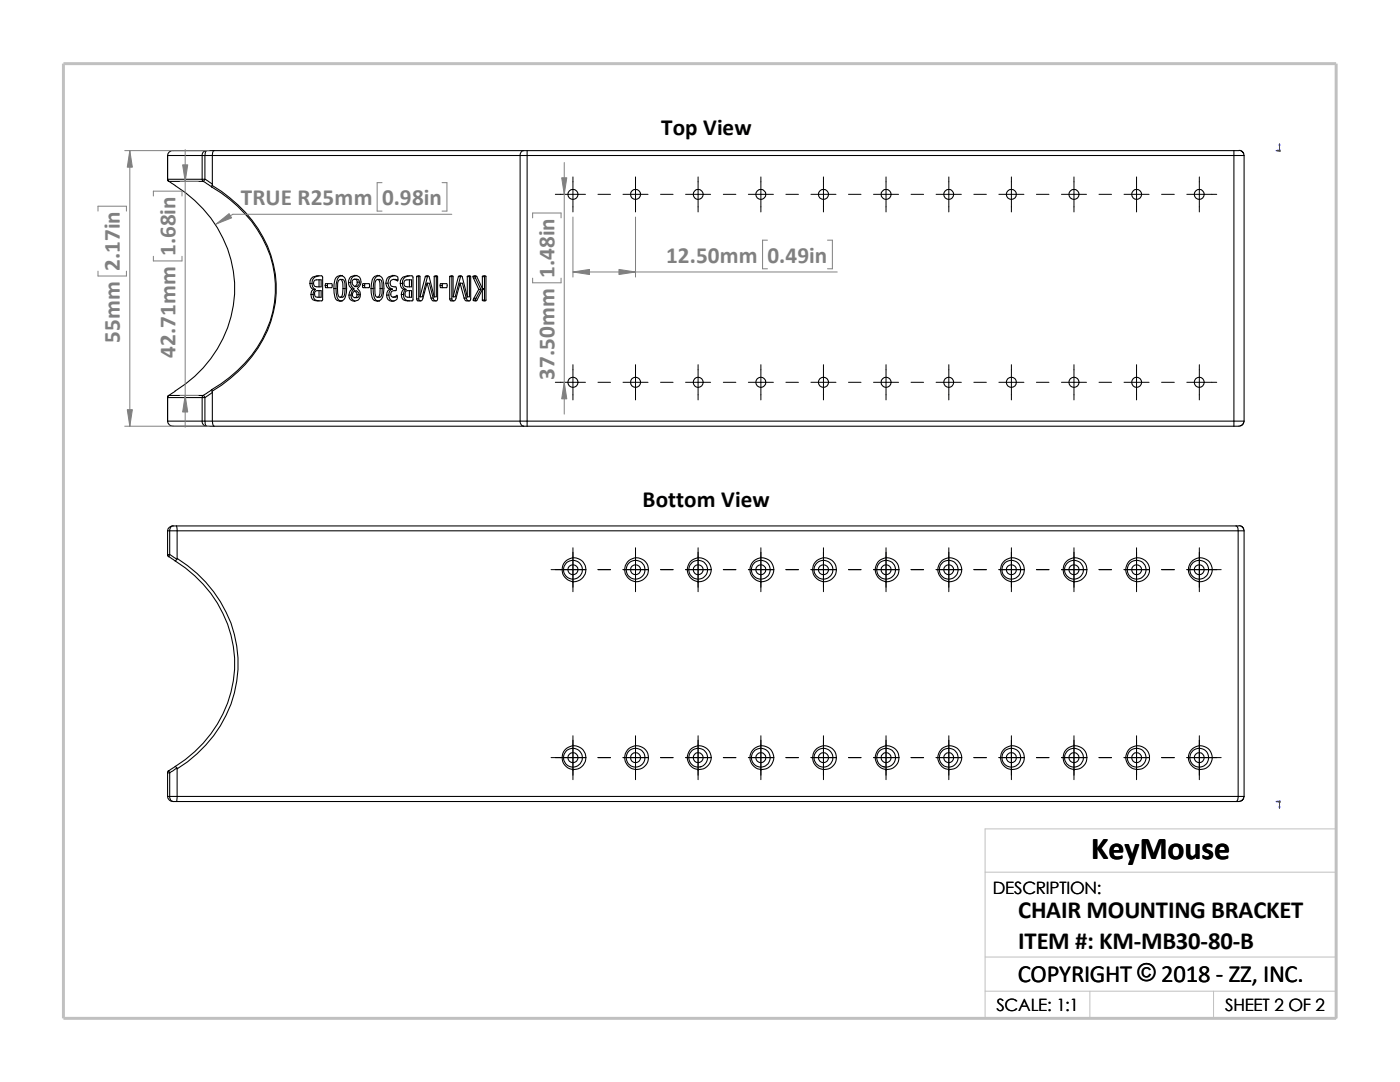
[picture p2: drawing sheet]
<svg xmlns="http://www.w3.org/2000/svg" width="279mm" height="216mm" viewBox="0 0 279 216" stroke-linecap="round" stroke-linejoin="round" font-family="sans-serif">
<path d="M196.6 174h70.1M196.6 191h70.1M196.6 197.8h70.1M217.5 197.8v5.4M242.2 197.8v5.4M26.8 203.2h239.9v-37.8h-70.1v37.8" fill="none" stroke="#c0c0c0" stroke-width=".2"/>
<path d="M12.7 12.7h254v190.5h-254z" fill="none" stroke="#c0c0c0" stroke-width=".59"/>
<g fill="none" stroke="#000" stroke-width=".21">
<path d="M33.4 31v4.8M33.4 35.8h6.9M33.4 31h6.9M33.4 35.8l.3 .4M33.7 36.2h6.9M33.7 36.2l.5 .3a29.4 29.4 0 0 1 7.9 7 23.3 23.3 0 0 1-5.1 33.1l-3.3 2.3M40.3 31v4.8M40.3 35.8h.6M40.3 31h.6M40.3 35.8l.3 .4M40.6 36.2l1.7 1.1M40.9 31l.1-.7 .2-.2a.88 .88 0 0 0-.9 .9"/>
<path d="M40.9 31h62.9M40.9 31v4.8M40.9 35.8l1.5 .9M40.9 35.8l-.3 .4M42.3 37.3a24.5 24.5 0 0 1 12.5 17.4 22.5 22.5 0 0 1-9 20.6l-3.5 2.4M42.3 37a25.3 25.3 0 0 1 12.6 17.7 22.7 22.7 0 0 1-9 20.9l-1.7 1.3-1.9 1.2M42.3 37v.3M42.4 36.7l-.1 .3M42.7 30.1l-.2 .2-.1 .6v5.8M103.8 31v53M103.8 31h1.4M104.5 30.1h.7"/>
<path d="M104.5 30.1a.83 .83 0 0 0-.7 .9M104.5 30.1h-70a1.02 1.02 0 0 0-1.1 .9M105.2 31h141.1M105.2 31v53M105.2 30.1h141.1M105.2 30.1v.9M246.3 30.1h1.4l.4 .3 .2 .6M246.3 31h2M246.3 30.1v.9M246.3 31v53M248.3 31v53M61.8 56.6l.3-1a2.14 2.14 0 0 1 2.2-.4l.1 4.7-.2 .1a1.68 1.68 0 0 1-2.1-.6v-.6"/>
<path d="M61.8 56.6a1.14 1.14 0 0 0 .7 1.1M61.8 56.6h.5M62.1 58.8h.4M62.3 56.6a1.14 1.14 0 0 0 .6 1.1M62.5 58.8a1.1 1.1 0 0 0 1.2 1.2M62.5 57.7l-.3 .4-.1 .7M62.5 57.7h.4M62.7 56l.5-.2h.9v1.4l-1.3-.1-.2-.6zM62.9 58.2l.4-.2h.8v1.3h-.8a.69 .69 0 0 1-.4-1.1zM62.9 57.7l-.2 .4-.2 .7M63.7 55l-.9 .3-.3 .3-.2 1M63.7 55.8v1.4"/>
<path d="M63.7 58v1.3M64.9 57h.4M64.9 56.6h1.3a.57 .57 0 0 1 0 .8h-1.3zM65.3 57l.1 .4M65.4 56.6l-.1 .4M66.6 57.6h.5M67.1 57.6a2.73 2.73 0 0 0 .6 2.3l.6 .2M67.3 55.2l.6-.3 .6 .3a4.6 4.6 0 0 1 .2 4.4l-.2 .3-.6 .2-.6-.2a4.7 4.7 0 0 1-.2-4.5zM67.9 55.8h.4l.4 .2 .1 .5 .1 1.1M67.9 55.8l.3 .2 .2 .5 .1 1.1M67.9 55.8l-.3 .2a5.2 5.2 0 0 0 .1 3.3h.2M68.4 54.9l-.7 .3a2.9 2.9 0 0 0-.6 2.4"/>
<path d="M68.5 57.6l-.3 1.5-.3 .2M68.5 57.6h.4M68.9 57.6l-.2 1.5-.2 .2h-.6M69.6 56.4v-.5l.4-.7 .8-.3a1.38 1.38 0 0 1 1.3 1.2 1.38 1.38 0 0 1-.8 1.5 1.34 1.34 0 0 1 .6 1.6 1.34 1.34 0 0 1-1.6 .8l-.4-.2-.3-.9M69.6 56.4l.1 .7 .5 .6M69.6 56.4h.4M69.6 58.9h.5M70 56.4l.1 .7 .6 .6M70.1 58.9a1 1 0 0 0 .8 1.2M70.2 57.7l-.4 .4-.2 .8M70.2 57.7h.5M70.7 57.7l-.4 .4-.2 .8"/>
<path d="M70.7 58a.81 .81 0 0 1 1 .8M70.7 58a.88 .88 0 0 0-.2 1.3l.3 .1M70.7 58l.5 .5v.3M70.8 55.7l.7 .1 .2 .5M70.8 55.7l.3 .1 .2 .5M70.8 55.7a.66 .66 0 0 0-.6 .5 .66 .66 0 0 0 .3 .7l.3 .3M71.2 54.9l-.8 .3-.4 .7v.5M71.2 58.8a.46 .46 0 0 1-.4 .6M71.2 58.8h.5M71.3 56.3l-.1 .5-.4 .4M71.3 56.3h.4M71.7 58.8a.46 .46 0 0 1-.5 .6h-.4"/>
<path d="M71.7 56.3l-.1 .5-.4 .4h-.4M72.3 57h.5M72.4 56.6h1.3a.57 .57 0 0 1-.1 .8h-1.2zM72.8 57l.1 .4M72.9 56.6l-.1 .4M74 57.6h.5M74.5 57.6a2.73 2.73 0 0 0 .6 2.3l.6 .2M74.8 55.2l.6-.3 .6 .3a4.5 4.5 0 0 1 .2 4.4l-.3 .3-.6 .2-.6-.2a4.6 4.6 0 0 1-.2-4.5zM75.4 55.8h.4l.3 .2 .2 1.6M75.4 55.8l-.4 .2a6.5 6.5 0 0 0 0 3.1l.3 .2M75.4 55.8l.3 .2 .2 1.6M75.8 54.9a1.51 1.51 0 0 0-1.3 1.7v1"/>
<path d="M75.9 57.6l-.1 1-.2 .5-.3 .2M75.9 57.6h.4M76.3 57.6l-.1 1-.1 .5-.2 .2h-.6M77 56.5a1.2 1.2 0 0 0 .9 1.2M77 56.5h.4M77.2 58.9a1.04 1.04 0 0 0 1 1.2l.7-.2a.77 .77 0 0 0 .3-1l-.8 .4M77.2 58.9h.4M77.4 56.5a1.2 1.2 0 0 0 .9 1.2 1.06 1.06 0 0 0-.7 1.2M77.6 58.9a1.04 1.04 0 0 0 1.1 1.2M77.9 57.7a1.06 1.06 0 0 0-.7 1.2M77.9 57.7h.4M78.5 55.8a.77 .77 0 0 0-.6 .5 .77 .77 0 0 0 .2 .8l1 .2-.1 .7a.71 .71 0 0 0-1 .4 .71 .71 0 0 0 .4 .9"/>
<path d="M78.5 55.8l.9 .2a.75 .75 0 0 0-.3-.9l-.7-.2-.8 .3-.3 .3-.3 1M78.5 55.8l.9 .1M78.8 54.9l-.8 .3-.3 .3-.3 1M79.3 59.2l-.9 .1M79.9 56.6l.2-1a2.14 2.14 0 0 1 2.3-.4v4.7l-.2 .1a1.68 1.68 0 0 1-2-.6l-.1-.6M79.9 56.6a1.14 1.14 0 0 0 .7 1.1M79.9 56.6h.4M80.1 58.8h.4M80.3 56.6a1.11 1.11 0 0 0 .7 1.1M80.5 58.8a1.1 1.1 0 0 0 1.2 1.2M80.6 57.7l-.3 .4-.2 .7M80.6 57.7h.4"/>
<path d="M80.7 56l.5-.2h.9v1.4l-1.2-.1-.3-.6zM81 57.7l-.3 .4-.2 .7M81.1 58h1v1.3h-.7a.71 .71 0 0 1-.6-.5 .71 .71 0 0 1 .3-.8zM81.7 55l-.8 .3-.3 .3-.3 1M81.7 55.8v1.4M81.7 58v1.3M83.1 55.2l.4-.2 .3 .1v4.1M83.1 55.2v4.4M83.1 55.2h.5M83.1 59.6h.5M83.6 59.6l.1 .4h.2M83.6 55.2v4.4"/>
<path d="M83.7 55.1l-.1 .1M84.9 55.2a.51 .51 0 0 1 .7 0l1.1 4M84.9 55.2l-1.1 4M84.9 55.2h.4M85.3 56.5l.7 3M85.3 55.2l-1 4h-.5M85.5 55.1l-.2 .1M86 59.5l.4 .5h.6M86 59.5h.4M86.4 59.5l-.7-3h-.5l-.8 3a.49 .49 0 0 1-.5 .5h-.6l-.2-.4M86.4 59.5l.2 .4 .4 .1M86.7 55.2a.42 .42 0 0 1 .6 0v4.4l-.1 .3-.2 .1"/>
<path d="M86.7 55.2v4M86.7 55.2h.4M87.1 55.2v4h-.4M87.2 55.1l-.1 .1M87.8 57h.5M87.9 56.6h1.3a.57 .57 0 0 1-.1 .8h-1.2zM88.3 57l.1 .4M88.4 56.6l-.1 .4M89.7 55.2l.4-.2 .3 .1v4.1M89.7 55.2v4.4M89.7 55.2h.5M89.7 59.6h.5"/>
<path d="M90.2 59.6l.1 .4h.2M90.2 55.2v4.4M90.3 55.1l-.1 .1M91.5 55.2a.51 .51 0 0 1 .7 0l1.1 4M91.5 55.2l-1.1 4M91.5 55.2h.4M91.8 56.5l-.8 3a.49 .49 0 0 1-.5 .5h-.6l-.2-.4M91.8 56.5h.5l.7 3M91.8 56.5l.8 3M91.9 55.2l-1.1 4h-.4M92.1 55.1l-.2 .1M92.6 59.5h.4"/>
<path d="M93 59.5l.4 .5h.2M93.3 55.2a.42 .42 0 0 1 .6 0v4.6l-.1 .2h-.8l-.4-.5M93.3 55.2v4M93.3 55.2h.4M93.7 55.2v4h-.4M93.8 55.1l-.1 .1M94.4 55.2l.3-.2 .4 .1 1.2 2.5M94.4 55.2l.1 .3M94.4 55.2h.4M94.4 59.9h.5M94.5 55.5l1 2.2M94.5 55.5h.4"/>
<path d="M94.6 59.5l-.2 .4M94.6 59.5h.4M94.8 55.2l.1 .3M94.9 59.9l.1 .1M94.9 55.5l1.1 2.2M95 55.1l-.2 .1M95 59.5l-.1 .4M95.5 57.7l-.9 1.8M95.5 57.7h.5M96 57.7l-1 1.8M96.3 57.8l-1.1 2.1a.44 .44 0 0 1-.8 0M96.3 55.2l.3-.2 .4 .1v4.8a.47 .47 0 0 1-.7 0"/>
<path d="M96.3 55.2v2.4M96.3 57.8v2.1M96.3 55.2h.4M96.3 59.9h.4M96.3 57.8h.4v2.1M96.7 59.9l.1 .1M96.7 55.2v2.4h-.4M96.8 55.1l-.1 .1M33.4 79.3v4.7M33.4 79.3h6.9M33.7 78.9h6.9M33.7 78.9l-.3 .4"/>
<path d="M33.7 78.9l-.2 .1-.1 .3M40.3 79.3v4.7M40.3 79.3h.6M40.6 78.9l.3 .4M40.6 78.9l-.3 .4M40.9 79.3v4.7M42.3 77.7v.4M42.3 77.7l-1.7 1.2M42.3 78.1l.1 .2M42.4 78.3v5.7l.1 .9 .2 .1M42.4 78.3l-1.5 1M33.4 84h6.9"/>
<path d="M33.4 84a1.09 1.09 0 0 0 1.1 1h70M40.3 84h.6M40.9 84h62.9M40.9 84l.1 .8 .2 .2a.95 .95 0 0 1-.9-1M103.8 84h1.4M103.8 84a.91 .91 0 0 0 .7 1M104.5 85h.7M105.2 84h141.1M105.2 85h141.1M105.2 84v1M246.3 84h2M246.3 84v1"/>
<path d="M248.3 84l-.2 .6-.5 .4h-1.3M33.4 110.7h.5M33.4 105.9h.5M33.4 105.9v4.8M33.4 110.7l.3 .4M33.7 111.1h.1M33.7 111.1l1.3 .8M33.9 110.7l-.2 .4M33.9 110.7l1.4 .9M33.9 105.9v4.8M33.9 105.9h213.2M34.5 104.9h212.2"/>
<path d="M34.5 104.9a.77 .77 0 0 0-.6 1M34.5 104.9a1.09 1.09 0 0 0-1.1 1M35 111.9a24.1 24.1 0 0 1 11.6 23.9 24.8 24.8 0 0 1-11.6 17.2M35.2 104.9l.1 .6v5.9M35.3 111.6l-.3 .3M35.3 111.4v.2M35.3 111.4a24.6 24.6 0 0 1 11.5 26.9 25.4 25.4 0 0 1-11.5 15.1M246.7 104.9a.94 .94 0 0 1 .4 1M246.7 104.9h.8l.3 .1 .3 .3 .2 .6M247.1 105.9h1.2M247.1 105.9v53M248.3 105.9v53"/>
<path d="M33.4 158.9a1.09 1.09 0 0 0 1.1 1M33.4 158.9h.5M33.4 154.2h.5M33.4 154.2v4.7M33.7 153.8l.2 .4M33.7 153.8h.1M33.7 153.8l-.2 .1-.1 .3M33.9 158.9a.84 .84 0 0 0 .6 1M33.9 154.2v4.7M33.9 158.9h213.2M34.5 159.9h212.2M35 153l.3 .2"/>
<path d="M35 153l-1.3 .8M35.3 153.2v.2M35.3 153.2l-1.4 1M35.3 153.4v5.9l-.1 .6M140 153h-.3M176.1 153h.4M247.1 158.9h1.2M247.1 158.9a.96 .96 0 0 1-.4 1M248.3 158.9l-.2 .6-.3 .3-1.1 .1"/>
<circle cx="114.3" cy="38.8" r="1.01"/>
<circle cx="126.8" cy="38.8" r="1.01"/>
<circle cx="139.3" cy="38.8" r="1"/>
<circle cx="151.8" cy="38.8" r="1"/>
<circle cx="164.3" cy="38.8" r="1.01"/>
<circle cx="176.8" cy="38.8" r="1"/>
<circle cx="189.3" cy="38.8" r="1"/>
<circle cx="201.8" cy="38.8" r="1"/>
<circle cx="214.3" cy="38.8" r="1.01"/>
<circle cx="226.8" cy="38.8" r="1"/>
<circle cx="239.3" cy="38.8" r="1"/>
<circle cx="114.3" cy="76.3" r="1.01"/>
<circle cx="126.8" cy="76.3" r="1.01"/>
<circle cx="139.3" cy="76.3" r="1"/>
<circle cx="151.8" cy="76.3" r="1"/>
<circle cx="164.3" cy="76.3" r="1.01"/>
<circle cx="176.8" cy="76.3" r="1"/>
<circle cx="189.3" cy="76.3" r="1"/>
<circle cx="201.8" cy="76.3" r="1"/>
<circle cx="214.3" cy="76.3" r="1.01"/>
<circle cx="226.8" cy="76.3" r="1"/>
<circle cx="239.3" cy="76.3" r="1"/>
<circle cx="114.3" cy="113.7" r="1.87"/>
<circle cx="114.4" cy="113.7" r="1"/>
<circle cx="114.6" cy="113.7" r="2.37"/>
<circle cx="126.8" cy="113.7" r="1.87"/>
<circle cx="126.8" cy="113.7" r="1"/>
<circle cx="127" cy="113.7" r="2.37"/>
<circle cx="139.3" cy="113.7" r="1.89"/>
<circle cx="139.3" cy="113.7" r=".99"/>
<circle cx="139.6" cy="113.7" r="2.38"/>
<circle cx="151.8" cy="113.7" r=".99"/>
<circle cx="151.8" cy="113.7" r="1.87"/>
<circle cx="152.1" cy="113.7" r="2.37"/>
<circle cx="164.3" cy="113.7" r="1.87"/>
<circle cx="164.4" cy="113.7" r="1"/>
<circle cx="164.5" cy="113.7" r="2.37"/>
<circle cx="176.8" cy="113.7" r="1.89"/>
<circle cx="176.9" cy="113.7" r=".99"/>
<circle cx="177" cy="113.7" r="2.37"/>
<circle cx="189.3" cy="113.7" r="1.89"/>
<circle cx="189.3" cy="113.7" r=".99"/>
<circle cx="189.6" cy="113.7" r="2.38"/>
<circle cx="201.8" cy="113.7" r=".99"/>
<circle cx="201.8" cy="113.7" r="1.87"/>
<circle cx="202.1" cy="113.7" r="2.37"/>
<circle cx="214.3" cy="113.7" r="1.87"/>
<circle cx="214.3" cy="113.7" r="1"/>
<circle cx="214.5" cy="113.7" r="2.37"/>
<circle cx="226.8" cy="113.7" r="1.89"/>
<circle cx="226.8" cy="113.7" r=".99"/>
<circle cx="227" cy="113.7" r="2.37"/>
<circle cx="239.3" cy="113.7" r=".99"/>
<circle cx="239.3" cy="113.7" r="1.87"/>
<circle cx="239.6" cy="113.7" r="2.37"/>
<circle cx="114.3" cy="151.2" r="1.87"/>
<circle cx="114.3" cy="151.2" r="1.01"/>
<circle cx="114.6" cy="151.2" r="2.37"/>
<circle cx="126.8" cy="151.2" r="1.87"/>
<circle cx="126.8" cy="151.2" r="1.01"/>
<circle cx="127" cy="151.2" r="2.37"/>
<circle cx="139.3" cy="151.2" r="1"/>
<circle cx="139.3" cy="151.2" r="1.89"/>
<circle cx="139.6" cy="151.2" r="2.38"/>
<circle cx="151.8" cy="151.2" r="1"/>
<circle cx="151.8" cy="151.2" r="1.87"/>
<circle cx="152.1" cy="151.2" r="2.37"/>
<circle cx="164.3" cy="151.2" r="1.87"/>
<circle cx="164.3" cy="151.2" r="1.01"/>
<circle cx="164.5" cy="151.2" r="2.37"/>
<circle cx="176.8" cy="151.2" r="1"/>
<circle cx="176.8" cy="151.2" r="1.89"/>
<circle cx="177" cy="151.2" r="2.37"/>
<circle cx="189.3" cy="151.2" r="1"/>
<circle cx="189.3" cy="151.2" r="1.89"/>
<circle cx="189.6" cy="151.2" r="2.38"/>
<circle cx="201.8" cy="151.2" r="1"/>
<circle cx="201.8" cy="151.2" r="1.87"/>
<circle cx="202.1" cy="151.2" r="2.37"/>
<circle cx="214.3" cy="151.2" r="1.87"/>
<circle cx="214.3" cy="151.2" r="1.01"/>
<circle cx="214.5" cy="151.2" r="2.37"/>
<circle cx="226.8" cy="151.2" r="1"/>
<circle cx="226.8" cy="151.2" r="1.89"/>
<circle cx="227" cy="151.2" r="2.37"/>
<circle cx="239.3" cy="151.2" r="1"/>
<circle cx="239.3" cy="151.2" r="1.87"/>
<circle cx="239.6" cy="151.2" r="2.37"/>
</g>
<g fill="#00f" stroke="#00f" stroke-width=".2">
<path d="M254.7 30.1l.3-.1v.1z"/>
<path d="M255.4 28.7v.3h-.1z"/>
<path d="M254.7 159.9h.3v.1z"/>
<path d="M255.3 161h.1v.3z"/>
</g>
<path d="M254.7 30.1h.8M255.2 29.9l.3 .3M255.4 28.7v1.5M255.5 29.9l-.3 .3M254.7 159.9h.8M255.2 159.8l.3 .3M255.4 159.8v1.5M255.5 159.8l-.3 .3" fill="none" stroke="#00f" stroke-width=".2"/>
<g fill="none" stroke="#000" stroke-width=".2">
<path d="M110.8 38.8h6M114.3 35.3v7M119.3 38.8h2.5M124.3 38.8h5M126.8 35.3v7M131.8 38.8h2.5M136.8 38.8h5M139.3 35.3v7M144.4 38.8h2.5M149.4 38.8h4.9M151.8 35.3v7M156.8 38.8h2.5"/>
<path d="M161.8 38.8h5M164.3 35.3v7M169.3 38.8h2.5M174.3 38.8h5M176.8 35.3v7M181.8 38.8h2.5M186.8 38.8h5.1M189.4 35.3v7M194.4 38.8h2.4M199.3 38.8h5M201.8 35.3v7M206.8 38.8h2.5"/>
<path d="M211.8 38.8h5M214.3 35.3v7M219.3 38.8h2.5M224.3 38.8h5M226.8 35.3v7M231.8 38.8h2.6M236.9 38.8h5.9M239.4 35.3v7M110.8 76.3h6M114.3 72.8v7M119.3 76.3h2.5M124.3 76.3h5"/>
<path d="M126.8 72.8v7M131.8 76.3h2.5M136.8 76.3h5M139.3 72.8v7M144.4 76.3h2.5M149.4 76.3h4.9M151.8 72.8v7M156.8 76.3h2.5M161.8 76.3h5M164.3 72.8v7M169.3 76.3h2.5M174.3 76.3h5"/>
<path d="M176.8 72.8v7M181.8 76.3h2.5M186.8 76.3h5.1M189.4 72.8v7M194.4 76.3h2.4M199.3 76.3h5M201.8 72.8v7M206.8 76.3h2.5M211.8 76.3h5M214.3 72.8v7M219.3 76.3h2.5M224.3 76.3h5"/>
<path d="M226.8 72.8v7M231.8 76.3h2.6M236.9 76.3h5.9M239.4 72.8v7M110 113.7h6.8M114.3 109.3v8.8M119.3 113.7h2.5M124.3 113.7h5M126.8 109.3v8.8M131.8 113.7h2.5M136.8 113.7h5M139.3 109.3v8.8"/>
<path d="M144.4 113.7h2.5M149.4 113.7h4.9M151.8 109.3v8.8M156.8 113.7h2.5M161.8 113.7h5M164.3 109.3v8.8M169.3 113.7h2.5M174.3 113.7h5M176.8 109.3v8.8M181.8 113.7h2.5M186.8 113.7h5.1M189.4 109.3v8.8"/>
<path d="M194.4 113.7h2.4M199.3 113.7h5M201.8 109.3v8.8M206.8 113.7h2.5M211.8 113.7h5M214.3 109.3v8.8M219.3 113.7h2.5M224.3 113.7h5M226.8 109.3v8.8M231.8 113.7h2.6M236.9 113.7h6.8M239.4 109.3v8.8"/>
<path d="M110 151.2h6.8M114.3 146.8v8.8M119.3 151.2h2.5M124.3 151.2h5M126.8 146.8v8.8M131.8 151.2h2.5M136.8 151.2h5M139.3 146.8v8.8M144.4 151.2h2.5M149.4 151.2h4.9M151.8 146.8v8.8M156.8 151.2h2.5"/>
<path d="M161.8 151.2h5M164.3 146.8v8.8M169.3 151.2h2.5M174.3 151.2h5M176.8 146.8v8.8M181.8 151.2h2.5M186.8 151.2h5.1M189.4 146.8v8.8M194.4 151.2h2.4M199.3 151.2h5M201.8 146.8v8.8M206.8 151.2h2.5"/>
<path d="M211.8 151.2h5M214.3 146.8v8.8M219.3 151.2h2.5M224.3 151.2h5M226.8 146.8v8.8M231.8 151.2h2.6M236.9 151.2h6.8M239.4 146.8v8.8"/>
</g>
<g fill="none" stroke="#808080" stroke-width=".2">
<path d="M24.9 30.1h16.8M25.9 30.1v54.9M30.6 39.1v-1h5.7v1M35.9 36.2h3.7M37 29.8v55.5M76.2 36.4h-.9v5.7h.9M88.2 36.4h1v5.7h-1M112.6 32.4v50.2M19.6 42.1v-1h5.6v1M19.6 54.1v1h5.6v-1M30.6 51.1v1h5.7v-1M90.2 42.8h-43.7l-3.4 1.9"/>
<path d="M106.3 43.5v-1h5.7v1M106.3 55.5v.9h5.7v-.9M114.3 54.3h52.8M114.3 43.3v12M126.8 43.3v12M153.2 47.9h-1v5.7h1M165.1 47.9h1v5.7h-1M35.9 78.9h3.7M24.9 85h16.8"/>
</g>
<g fill="#808080" stroke="#808080" stroke-width=".2">
<path d="M36.4 32.9h1.1l-.5 3.3z"/>
<path d="M43.1 44.7l2.6-2.1 .5 .9z"/>
<path d="M25.9 30.1l.5 3.3h-1z"/>
<path d="M25.4 81.7h1l-.5 3.3z"/>
<path d="M123.5 53.8l3.3 .5-3.3 .5z"/>
<path d="M114.3 54.3l3.3-.5v1z"/>
<path d="M37 78.9l.5 3.3h-1.1z"/>
<path d="M112.1 35.5h1l-.5 3.3z"/>
<path d="M112.6 76.3l.5 3.3h-1z"/>
</g>
<text font-size="6.4" x="217.8" y="171.4">KeyMouse</text>
<g font-size="4.9">
<text x="203.2" y="183.2">CHAIR MOUNTING BRACKET</text>
<text x="203.2" y="189.3">ITEM #: KM-MB30-80-B</text>
<text x="203.1" y="195.9">COPYRIGHT © 2018 - ZZ, INC.</text>
<text x="203.1" y="195.9">COPYRIGHT ©</text>
</g>
<g font-size="4.6">
<text x="132" y="26.9">Top View</text>
<text x="128.2" y="101.1">Bottom View</text>
</g>
<g font-size="4.6" fill="#808080">
<text x="48" y="40.9">TRUE R25mm</text>
<text x="76.2" y="40.9">0.98in</text>
<text x="35" y="51.1" transform="rotate(-90 35 51.1)">1.68in</text>
<text x="132.9" y="52.4">12.50mm</text>
<text x="153.2" y="52.4">0.49in</text>
<text x="23.9" y="54.1" transform="rotate(-90 23.9 54.1)">2.17in</text>
<text x="110.7" y="55.5" transform="rotate(-90 110.7 55.5)">1.48in</text>
<text x="23.9" y="68.4" transform="rotate(-90 23.9 68.4)">55mm</text>
<text x="35" y="71.4" transform="rotate(-90 35 71.4)">42.71mm</text>
<text x="110.7" y="75.7" transform="rotate(-90 110.7 75.7)">37.50mm</text>
</g>
<g font-size="3.4">
<text x="198.2" y="178.5">DESCRIPTION:</text>
<text x="198.8" y="201.7">SCALE: 1:1</text>
<text x="244.5" y="201.7">SHEET 2 OF 2</text>
</g>
</svg>
